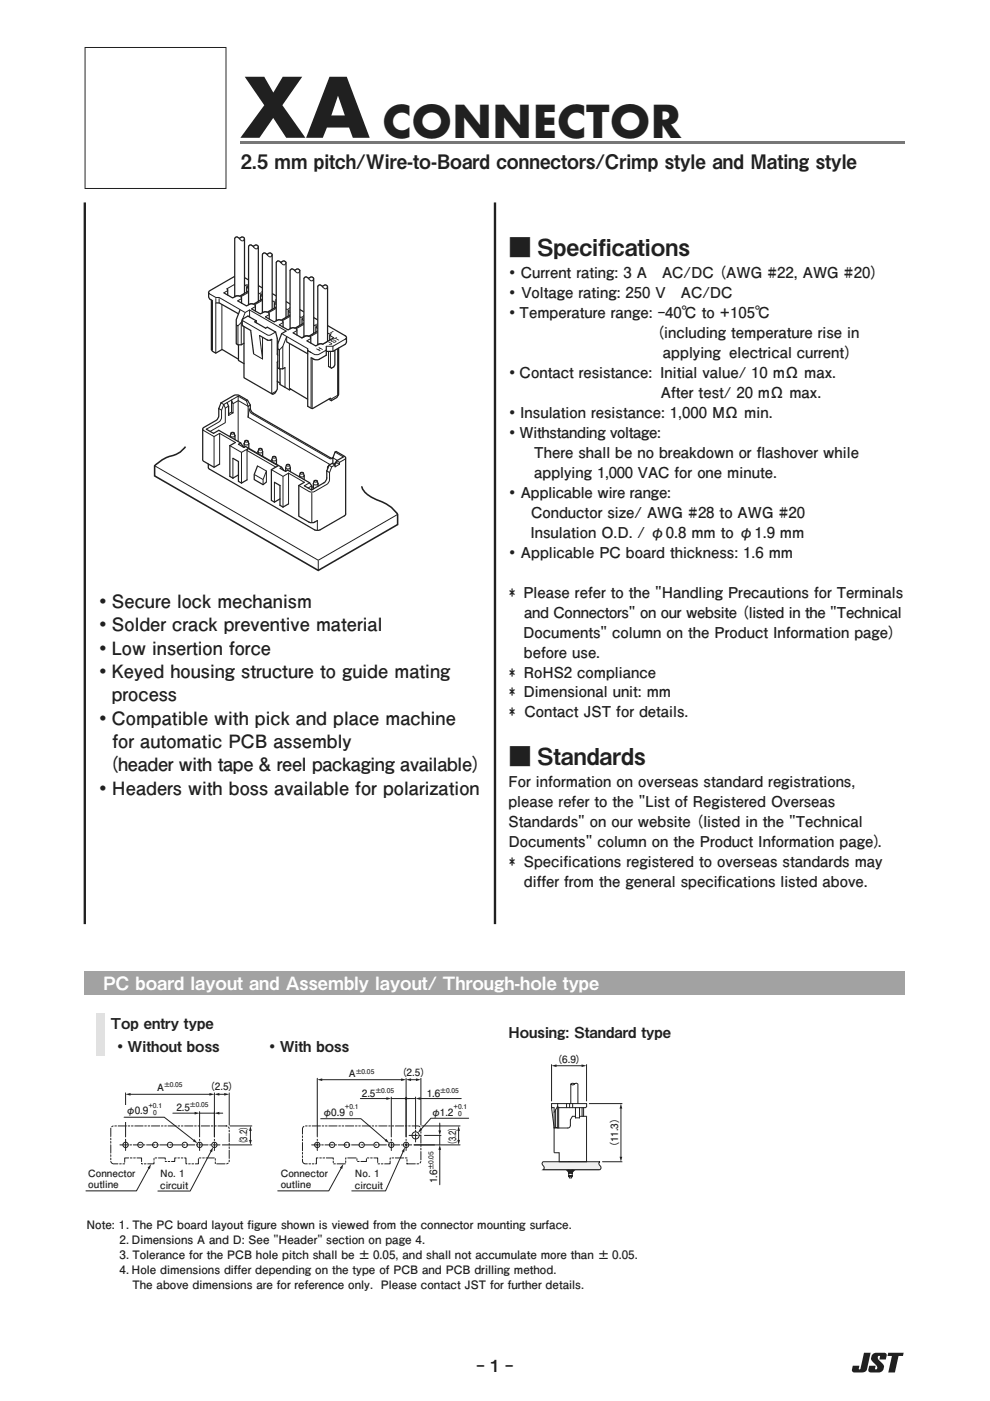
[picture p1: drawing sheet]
<svg xmlns="http://www.w3.org/2000/svg" width="210mm" height="297mm" viewBox="0 0 210 297" stroke-linecap="round" stroke-linejoin="round" font-family="sans-serif">
<g fill="#231f20">
<path d="M188.4 286.8h3.3l-.2 .7h-.9l-.8 3.5h-1.4l.8-3.5h-1z"/>
<path d="M183.3 286.8h1.4l-.8 3.6a.98 .98 0 0 1-1 .6h-1.7a.49 .49 0 0 1-.5-.6l.2-.8h1.4l-.1 .7h.2z"/>
<path d="M185.2 287l.6-.2h1.7a.5 .5 0 0 1 .6 .6l-.2 .8h-1.4l.1-.7a.47 .47 0 0 0-.5 .4 .47 .47 0 0 0 .4 .5l.2 .2a1.22 1.22 0 0 1 .8 1.3 1.22 1.22 0 0 1-1.1 1.1h-1.7a.5 .5 0 0 1-.5-.6l.2-.8h1.3l-.1 .7a.47 .47 0 0 0 .5-.4 .47 .47 0 0 0-.3-.5l-.3-.2a1.25 1.25 0 0 1-.3-2.2z"/>
</g>
<g fill="#fff">
<path d="M107.5 49.3h84.5v139.5h-84.5z" fill-rule="evenodd"/>
<path d="M29.5 48.8h61.2v74.7h-61.2z" fill-rule="evenodd"/>
</g>
<g fill="none" stroke="#231f20" stroke-width=".21">
<path d="M45.1 63.9v10.4M45.8 64.2v10.7M47.1 64.5v9.6M51.4 67.8l5.3 3.2h.7l1.1-.6M52.9 65.7v1.5M54 75.1l1.5 .9M54.3 68l-.3 .2M55 71.1l.7 5M59.9 70.8l.8 .5M60.8 72.5v-1.2l4.5 2.6M66 76v10.4M66.2 76v10.5"/>
<path d="M69.7 74.5v3.2"/>
</g>
<g fill="none" stroke="#231f20" stroke-width=".27">
<path d="M50 58.5l.6-.2 .6 .2 22.1 12.7M44.3 62.1v1l.8 .6M46.5 64.2l4.1 2.3M51.4 67.8l1.2-.8 1.7 1M51.5 69.1l1.7 1 .6 4.9M54 68.2l2.3 1.4 .4-.2 1.8 1M55 71.1l1.7 1M57.4 72.1h-.7M60.8 72.5l4.5 2.5M65.3 74.3v11.8M65.3 71.2l.2 .1M69.7 77.7l.4 .2"/>
<path d="M73.3 71.2l.2 .4M58.8 80.8l.6 .5M61.4 82.3l3.8 2.3M69.7 84.6l.6 .4"/>
</g>
<g fill="#231f20">
<path d="M67 68.7h.8l-.4-.2 .1-.1 .6 .3-1 .1v.2h.5l-.3 .1-.4-.2z"/>
<path d="M64 67.1l.2-.1a.52 .52 0 0 1 .9 0l-.2 .2-.1-.3h-.3l.1 .2-.4 .1 .4 .1-.2 .1-.4-.1z"/>
<path d="M57.9 63.8h.7l-.3-.2 .3-.2 .5 .1 .1 .2-.1 .1-.2-.3h-.3v.2l.3 .1-.5 .3z"/>
<path d="M52 60.4l1.1-.3 .2 .1-1 .2 .5 .2-.2 .1z"/>
<path d="M69.8 70.7l.8-.5 .2 .1-.6 .3 .2 .1-.1 .1z"/>
<path d="M61.2 65.5l.6-.1-.2-.1zM60.9 65.5l.8-.5 .2 .1-.2 .1 .4 .2-1 .2z"/>
<path d="M55.7 61.8l.1 .2 .2-.1zM55.2 62l.3 .2 .2-.1-.3-.1 .1-.2 .4-.1 .3 .2a.61 .61 0 0 1-.5 .4 .61 .61 0 0 1-.6-.3z"/>
</g>
<path d="M65.3 74v.3M65.5 71.3l-.6-.1-.9 .4M69.2 74.5h1.4M69.2 73.5v.7" fill="none" stroke="#231f20" stroke-width=".27"/>
<path d="M69.2 74.2l-1.5 .9-.6 .1-.5-.1-1.3-.8 .7 .4M73.5 71.6l-.2 .3-2.7 1.5h-1.4" fill="none" stroke="#231f20" stroke-width=".21"/>
<g fill="#231f20">
<path d="M67 74l.2-.1 .3 .2 .3-.2-.3-.2 .2-.1 .8 .5-.1 .1-.4-.2-.4 .2 .4 .2-.2 .1z"/>
<path d="M69.6 72.5l.1-.1 .8 .6-.6 .1-.2-.1 .5-.1z"/>
<path d="M70.1 72.2l.6-.2h.2l-.5 .2v.1l.7-.1 .3 .2-.2 .2-.5 .1-.1-.1 .4-.1 .1-.2a.76 .76 0 0 1-1-.1z"/>
<path d="M70.7 71.9l.7-.4h.1l-.2 .2 .7 .4-.2 .1-.7-.4-.3 .1z"/>
</g>
<g fill="none" stroke="#231f20" stroke-width=".21">
<path d="M44.3 62.1l1.5 1h.7l4.4 2.5M45.8 63.3v.8M46.5 63.3v.8M48.3 61.6l-.8 .5M50.1 68.9l.4 .2 .7-.7 .8-2.1 .9-.6 7.8 4.5M50.5 69.1v4M50.5 60v2.7M51.1 65.7l.8 .5M51.2 68.4v4.7M51.2 63.3l-.8 .5M51.3 60.5v2M51.6 60.4v2"/>
<path d="M52.3 61l.9 .4M52.6 60.8l-1-.6-.3 .2-.8-.5-2.4 1.3M53.4 61.7v2.7M54.2 65l-.9 .5M54.3 62.2v2M54.5 62.1v2M55.3 62.6l.8 .5M55.5 62.5l-1-.6-.2 .2-.9-.5-2.3 1.3M55.7 71.5v4.6M56.3 63.4v2.7M57.1 66.7l-.8 .5M57.2 63.9v2"/>
<path d="M57.4 63.8v2M57.6 72v11.5l1-.6M58.2 64.3l.8 .5M58.4 64.2l-1-.6-.2 .2-.9-.5-2.3 1.3M59.3 74.2v4M59.3 65.1v2.7M60 73.5v4.7M60 68.4l-.8 .5M60.1 65.6v2M60.4 65.5v2M60.4 77.9v4.2M60.8 71.3l-.8 2.2-.7 .7-.4-.2"/>
<path d="M61.1 66l.9 .5M61.4 65.9l-1-.6-.3 .2-.8-.5-2.4 1.3M61.4 72.9v9.4M62.2 66.8v2.7M63 70.1l-.8 .5M63.1 67.3v2M63.3 67.1v2.1M64.1 67.7l.8 .5M64.3 67.6l-1-.6-.2 .2-.9-.5-2.3 1.3M65.2 68.5v2.6M65.9 71.8l-.8 .5M66 69v2"/>
<path d="M66.2 68.8v2.1M67 69.4l.9 .5M67.2 69.3l-1-.6-.2 .2-.8-.5-2.4 1.3M68.1 70.2v2.6M68.4 60.8l.2-.2a.52 .52 0 0 1 .5-.2 .52 .52 0 0 1 .4 .4M68.5 60.8a.55 .55 0 0 0-.6-.4 .55 .55 0 0 0-.5 .4M68.9 70.7v2M69.2 70.5v2.1M69.9 71.1l.9 .5M70.1 74.5v3.4M70.2 71l-1-.6-.3 .1-.8-.4-2.4 1.3M70.6 73.4v1.1"/>
<path d="M71.6 74v9.8l-1.4 .8M70.1 84.4l.2 .6M71.6 83.8l.1 .1"/>
</g>
<g fill="none" stroke="#231f20" stroke-width=".27">
<path d="M50 58.5l-5.5 3.1-.2 .5M44.8 63.6v10.6l1 .7 1.3-.8 3.5 2.1M45.8 64.2h.7M48.1 61.3h.2v1.2M50.6 73.1v3.3l1.1 .7M50.9 65.7l-.8 2.1v5.1l.4 .2h.7l.5-.3M51.1 63h.1v1.2M51.4 67.9v1l.1 .2M51.8 69.2v10.9l6.1 3.5 .4-.3 .5-.8 .1-5.9M52.5 60.8l-.2 .2v.9M53.1 61.5l-2.3 1.3-.6-.1-.8 .5-1.9-1.1M54 64.6l.2 .1v1.2"/>
<path d="M54.3 68v.4M55.5 62.5l-.2 .1v1M56.1 63.2l-2.3 1.3-.7-.1-.8 .5-1.8-1.1M57 66.3l.1 .1v1.2M57.6 72l-.3 .2M58.4 64.2l-.2 .1v1M58.5 70.4l.3 1.3 .1 3.6M59 64.9l-2.3 1.3-.7-.1-.8 .5-1.8-1.1M59.4 78.2v3.3l2 1.2 .3-.2M59.9 68l.1 .1v1.2M60.7 70.2l-1 .5-.8 2.2v5.1l.4 .2h.7l.4-.3M61.3 65.9l-.2 .1v1"/>
<path d="M61.9 66.6l-2.3 1.3-.6-.1-.8 .5-1.9-1.1M62.8 69.7l.2 .1v1.2M64.3 67.6l-.2 .1v1M64.9 68.3l-2.3 1.3-.7-.1-.8 .5-1.8-1.1M65.8 71.4l.1 .1v1.2M67.2 69.3l-.2 .1v1M67.8 69.9l-2.3 1.4-.6-.1-.9 .4-1.8-1M69.2 74.2v1.1l-1.7 1a1.68 1.68 0 0 1-1.5-.5M70.1 71l-.2 .1v1M70.7 71.6l-2.3 1.4-.6-.1-.8 .4-1.9-1M71 74.3v3.1l-.2 .4-.5 .3-.2-.2M71.8 73.8v9.9l-.3 .6-1.2 .7"/>
<path d="M73.1 73l-2.5 1.5M73.5 71.6l-.1 1.1-.3 .3M70.1 84.4l-3.8 2.2-1-.5"/>
</g>
<path d="M57.6 72l-.3 .2" fill="none" stroke="#75777a" stroke-width=".21"/>
<path d="M67.5 60.6a.55 .55 0 0 1 .9 .2l.2-.2a.52 .52 0 0 1 .9 .2v11.6l-1.1 .6-.6-.1-.4 .2z" fill="#fff"/>
<path d="M67.5 60.6a.55 .55 0 0 1 .9 .2l.2-.2a.52 .52 0 0 1 .9 .2v11.6l-1.1 .6-.6-.1-.4 .2z" fill="none" stroke="#231f20" stroke-width=".27"/>
<path d="M65.5 59.1l.1-.2a.52 .52 0 0 1 .6-.1 .52 .52 0 0 1 .3 .3M65.5 59.1a.55 .55 0 0 0-.5-.4 .55 .55 0 0 0-.5 .4M68.4 60.8a.61 .61 0 0 0 1 .2v-.2" fill="none" stroke="#231f20" stroke-width=".21"/>
<path d="M64.5 58.9a.55 .55 0 0 1 1 .2l.1-.2a.52 .52 0 0 1 .9 .2v11.6l-1 .6-.6-.1-.4 .2z" fill="#fff"/>
<path d="M64.5 58.9a.55 .55 0 0 1 1 .2l.1-.2a.52 .52 0 0 1 .9 .2v11.6l-1 .6-.6-.1-.4 .2z" fill="none" stroke="#231f20" stroke-width=".27"/>
<path d="M62.5 57.4l.2-.2a.52 .52 0 0 1 .5-.1 .52 .52 0 0 1 .4 .4M62.6 57.4a.55 .55 0 0 0-.5-.4 .55 .55 0 0 0-.6 .5M65.5 59.1a.61 .61 0 0 0 .9 .2l.1-.2" fill="none" stroke="#231f20" stroke-width=".21"/>
<path d="M61.6 57.2a.55 .55 0 0 1 .9 .2l.2-.2a.52 .52 0 0 1 .9 .3v11.5l-1 .6-.7-.1-.4 .2z" fill="#fff"/>
<path d="M61.6 57.2a.55 .55 0 0 1 .9 .2l.2-.2a.52 .52 0 0 1 .9 .3v11.5l-1 .6-.7-.1-.4 .2z" fill="none" stroke="#231f20" stroke-width=".27"/>
<path d="M59.6 55.7l.2-.2a.52 .52 0 0 1 .5-.1 .52 .52 0 0 1 .4 .4M59.7 55.7a.55 .55 0 0 0-.6-.4 .55 .55 0 0 0-.5 .5M62.5 57.4a.61 .61 0 0 0 1 .2v-.2" fill="none" stroke="#231f20" stroke-width=".21"/>
<path d="M58.7 55.5a.55 .55 0 0 1 .9 .2l.2-.2a.52 .52 0 0 1 .9 .3v11.5l-1.1 .6-.6-.1-.4 .2z" fill="#fff"/>
<path d="M58.7 55.5a.55 .55 0 0 1 .9 .2l.2-.2a.52 .52 0 0 1 .9 .3v11.5l-1.1 .6-.6-.1-.4 .2z" fill="none" stroke="#231f20" stroke-width=".27"/>
<path d="M56.7 54l.1-.2a.52 .52 0 0 1 .6-.1 .52 .52 0 0 1 .3 .4M56.7 54a.55 .55 0 0 0-.5-.4 .55 .55 0 0 0-.5 .5M59.6 55.7a.61 .61 0 0 0 1 .3v-.3" fill="none" stroke="#231f20" stroke-width=".21"/>
<path d="M55.7 53.8a.55 .55 0 0 1 1 .2l.1-.2a.52 .52 0 0 1 .9 .3v11.5l-1 .6-.7-.1-.3 .2z" fill="#fff"/>
<path d="M55.7 53.8a.55 .55 0 0 1 1 .2l.1-.2a.52 .52 0 0 1 .9 .3v11.5l-1 .6-.7-.1-.3 .2z" fill="none" stroke="#231f20" stroke-width=".27"/>
<path d="M53.7 52.3l.2-.2a.52 .52 0 0 1 .5-.1 .52 .52 0 0 1 .4 .4M53.8 52.4a.55 .55 0 0 0-.6-.5 .55 .55 0 0 0-.5 .5M56.7 54a.61 .61 0 0 0 .9 .3l.1-.3" fill="none" stroke="#231f20" stroke-width=".21"/>
<path d="M52.8 52.2a.55 .55 0 0 1 .9 .1l.2-.2a.52 .52 0 0 1 .9 .3v11.5l-1 .6-.7-.1-.4 .2z" fill="#fff"/>
<path d="M52.8 52.2a.55 .55 0 0 1 .9 .1l.2-.2a.52 .52 0 0 1 .9 .3v11.5l-1 .6-.7-.1-.4 .2z" fill="none" stroke="#231f20" stroke-width=".27"/>
<path d="M50.8 50.6l.2-.2a.52 .52 0 0 1 .5-.1 .52 .52 0 0 1 .4 .4M50.8 50.7a.55 .55 0 0 0-.5-.5 .55 .55 0 0 0-.5 .5M53.7 52.3a.61 .61 0 0 0 1 .3v-.2" fill="none" stroke="#231f20" stroke-width=".21"/>
<path d="M49.8 50.5a.55 .55 0 0 1 1 .1l.2-.2a.52 .52 0 0 1 .9 .3v11.5l-1.1 .6-.6-.1-.4 .2z" fill="#fff"/>
<g fill="none" stroke="#231f20" stroke-width=".27">
<path d="M49.8 50.5a.55 .55 0 0 1 1 .1l.2-.2a.52 .52 0 0 1 .9 .3v11.5l-1.1 .6-.6-.1-.4 .2zM43.8 91l1.5 .9 1.1-.7 4.6 2.7 .5 .7-.1 .1M48.2 85.4l.3 .7v2M48.8 92.6l.2-.8 .6-.1a1.54 1.54 0 0 1 .2 1.5M49.4 97.2l1.2 .6v4.3l.6 .3 1.2-.7M49.6 83.9l-2.7 1.5-.5 1.2v1.5l-.4 .9-3 1.9v6.7l2.4 1.5 1.2-.7M49.6 83.9l.6-.2a3.9 3.9 0 0 1 2.9 2.2 1.63 1.63 0 0 0 .6 1.7l16.4 9.5h.5M49.9 93.8l-1.1 .7v6.5l.6 .4 1.2-.7M50.6 94.2l1.1 .7 .4-.2 7.6 4.4 .5 .6M51.8 94.8a1.53 1.53 0 0 1 .2-1.4l.6 .1 .2 .6v.9M54.6 98.8l-.7 1.8v1.1l1.9 1.1 .6-.6M54.9 95.3l.2-.2 .4 .1 .2 .6v.9"/>
<path d="M54.9 95.2l-.2 1M57.8 96.9l.3-.1 .4 .1 .1 .5v1M57.8 96.9l-.1 1M59 98.8l-1.4 .8v6.5l.6 .4 1.2-.7M59.4 99.3l1.2 .7 .4-.3 4.7 2.7 .4 .6v.8M60.8 98.6l.2-.1h.3a1.55 1.55 0 0 1 .3 1.5M60.8 98.6l-.2 1.3M69.8 98.6l.7-.4 .6 .4v.4M69.8 98.6l-.3 .4v.4M69.8 98.6l-.5 1.2v1.8l-.4 .6-2.8 1.7-1.5-.9M70.6 98.3v-1.2l.5-1.2 .2-.2 1.9 1.2 .1 12.2-5.4 3.2-.6 .2-.6-.2-22.3-12.8-.2-.4v-.7M71.4 98.1l-.6 .3"/>
<path d="M72.8 96.9l-1.4 .8-.4 .7M58.2 102.3l1.2 .6v4.2l.6 .4 1.2-.7M63.7 100.3l-.2 .8M64.3 100.3l.2 1.4M64.4 100.3l-.5-.1-.2 .1M64.6 102.3l-1.2 .6v6.6l2.4 1.3a1.71 1.71 0 0 0 1.5-.4M66.5 102.5v1.1M66.6 102l.3-.2 .3 .1a1.2 1.2 0 0 1 .3 1.2M66.6 102l-.1 .5"/>
</g>
<g fill="none" stroke="#231f20" stroke-width=".21">
<path d="M50.8 50.6a.61 .61 0 0 0 1 .3v-.2M32.8 98.8l34.7 20M43 91l.2 .3 2.2 1.3 1.2-.7 3.3 1.9M45.4 92.6v6.5M46.4 86.6l.6 .4M46.6 91.9v6.5M46.9 85.4l.6 .4M47 87v1.5l-.4 .8-2.8 1.7M47.5 85.8l.3 .7M47.5 85.8l-.5 1.2M48.5 86.1l-.7 .4v3.1l-3.2 1.9M48.8 94.5l2.4 1.4 1.4-.8"/>
<path d="M49.1 87.4l-.6 .3M49.1 87.4l.3 .1M49.4 97.2v4.2M49.4 87.5l-.9 .6M49.4 85.6l1.2-.7 2 1.2M49.4 85.6v1.9M49.4 85.6l-.3-.8v2.6M49.7 91.9l-.3 .1-.4-.1M49.8 92.4l-.3 .2h-.5l-.2-.2M50.5 84v9.6M50.5 84l1.8 1M50.5 84l-3 1.8"/>
<path d="M51 93.9l-.4 .3M51.2 95.9v6.5M51.5 94.6v.1M52.3 85l.3 1.1M52.4 95.5v6.2M52.4 95.5l6.1 3.5M52.5 84.9l-.2 .1M52.6 93.6l-.2 .1-.5-.1M52.6 95.1l-.2 .4M52.6 95.1l6.4 3.7M52.6 86.1v2.3M52.8 94.1l-.4 .2h-.5l-.1-.2"/>
<path d="M53.1 85.9l-.5 .2M54.8 98.9l1.6 .9M55.5 95.2l-.2 .2-.4-.1M55.7 95.7l-.4 .3h-.4l-.2-.2M57.6 99.6l2.4 1.4 1.2-.7M58.5 96.9l-.3 .2-.4-.2M58.6 97.4l-.3 .3h-.5l-.1-.2M59.7 99.1l-.3 .2M61.4 98.6l-.2 .2-.4-.2M61.6 99.1l-.4 .3h-.5l-.1-.3M69.3 99.8l.6 .4M69.8 98.6l.6 .4"/>
<path d="M71.1 98.6l-.7 .4-.5 1.2v1.5l-.4 .8-2.8 1.7-.9 .1-2.4-1.4M71.1 95.9l1.7 1M71.4 97.7l.6 .3M71.4 98.1l.6 .3M71.5 97.6l-.9-.5-.3 .2-.4-.1-16.4-9.5-.5-.4-.1-.6-.3 1.8 17.4 10M73.3 97.1l-.2 .3-1.1 .6v.4l-.9 .6M54.1 100.7l1.6 .9M56.5 102.2v-2.3l-.7 1.8v1.1M58.2 102.3v4.2M60 101v6.5M61.2 100.3v6.5M61.2 100.3l3.4 2"/>
<path d="M64.4 100.3l-.3 .2-.4-.2M64.5 100.8l-.4 .3-.4-.1-.2-.2M65.7 102.4l-1.1 .6M66.1 103l-.7 .5M66.1 104.5v6.2M66.1 103.2l.4 .2M67.3 102l-.3 .2-.4-.2M67.3 110.4v1.9M67.5 102.5l-.4 .3-.5-.1-.1-.2M67.5 118.8v2.1M84.3 109.1l-16.8 9.7"/>
</g>
<path d="M39.3 94.7a5.3 5.3 0 0 1-3.8 2.2l-1.3 .8-1.4 1.1v2.1l34.7 20 16.8-9.7v-2.1l-.2-.4a7.4 7.4 0 0 0-3.6-2.5 6.6 6.6 0 0 1-3.6-2.5l-.2-.6" fill="none" stroke="#231f20" stroke-width=".33"/>
<path d="M18 42.9v153M105 42.9v153" fill="none" stroke="#231f20" stroke-width=".5"/>
<path d="M18 10.1h29.9v29.9h-29.9z" fill-rule="evenodd" fill="#fff"/>
<path d="M18 10.1h29.9v29.9h-29.9z" fill="none" stroke="#231f20" stroke-width=".21"/>
<path d="M51 30h141v.6h-141z" fill="#737477"/>
<path d="M18 205.9h174v5h-174z" fill="#a0a2a5"/>
<path d="M18.2 226h91.8v28.9h-91.8z" fill-rule="evenodd" fill="#fff"/>
<path d="M26.6 231.7v9.3" fill="none" stroke="#231f20" stroke-width=".21"/>
<path d="M23.8 234.3h6.2v3.4h-6.2z" fill="#fff"/>
<path d="M25.4 242.7h21.3M42.3 243.9v-2.4M45.5 243.9v-2.4M66.1 242.7h21.2M67.3 243.9v-2.4M83 243.9v-2.4M86.1 243.9v-2.4M86.8 240.7h2.7M88.1 242.1v-2.8" fill="none" stroke="#231f20" stroke-width=".21" stroke-dasharray="1.8 .4 .4 .4"/>
<path d="M26.6 243.9v-2.4" fill="none" stroke="#231f20" stroke-width=".21" stroke-dasharray="4.5 .9 .9 .9"/>
<g fill="none" stroke="#231f20" stroke-width=".21">
<circle cx="26.6" cy="242.7" r=".57"/>
<circle cx="29.8" cy="242.7" r=".57"/>
<circle cx="32.9" cy="242.7" r=".57"/>
<circle cx="36.1" cy="242.7" r=".57"/>
<circle cx="39.2" cy="242.7" r=".57"/>
<circle cx="42.3" cy="242.7" r=".57"/>
<circle cx="45.5" cy="242.7" r=".57"/>
<circle cx="67.3" cy="242.7" r=".57"/>
<circle cx="70.4" cy="242.7" r=".57"/>
<circle cx="73.6" cy="242.7" r=".57"/>
<circle cx="76.7" cy="242.7" r=".57"/>
<circle cx="79.9" cy="242.7" r=".57"/>
<circle cx="83" cy="242.7" r=".57"/>
<circle cx="86.1" cy="242.7" r=".57"/>
<circle cx="88.1" cy="240.7" r=".75"/>
</g>
<circle cx="86.1" cy="232.9" r=".29" fill="#231f20"/>
<path d="M68.2 228.9h17.1M86.5 232.9h.4" fill="none" stroke="#231f20" stroke-width=".21"/>
<g fill="#231f20">
<path d="M67.3 228.9l1-.3v.6z"/>
<path d="M85.1 228.6l1 .3-1 .3z"/>
</g>
<path d="M67.3 228.6v12.4M99.4 237.1h-8l-2.2 2.4" fill="none" stroke="#231f20" stroke-width=".21"/>
<path d="M89.1 239.2l.5 .4-1 .6z" fill="#231f20"/>
<path d="M76.4 232.9h5.7M83 232.9h3.1M83 232.6v8.4M86.1 232.6v8.4M88.1 232.6v6.7" fill="none" stroke="#231f20" stroke-width=".21"/>
<path d="M81.9 232.6l1.1 .3-1.1 .3z" fill="#231f20"/>
<path d="M89 232.9h8.8" fill="none" stroke="#231f20" stroke-width=".21"/>
<path d="M88.1 232.9l1.1-.3v.6z" fill="#231f20"/>
<path d="M86.1 232.9h2M85.6 244l-3.8 8.5h-7.2" fill="none" stroke="#231f20" stroke-width=".21"/>
<path d="M85.9 243.3l-.2 1-.5-.2z" fill="#231f20"/>
<path d="M68 237.2h8.6l5.3 4.6" fill="none" stroke="#231f20" stroke-width=".21"/>
<path d="M82 241.5l.6 .9-1-.5z" fill="#231f20"/>
<path d="M36.7 236h4.8M42.3 236h3.2M42.3 235.7v5.3M45.5 235.7v5.3" fill="none" stroke="#231f20" stroke-width=".21"/>
<path d="M41.3 235.7l1 .3-1 .3z" fill="#231f20"/>
<path d="M46.3 236h.9" fill="none" stroke="#231f20" stroke-width=".21"/>
<path d="M45.5 236l1-.3v.6z" fill="#231f20"/>
<path d="M27.5 232h17.1" fill="none" stroke="#231f20" stroke-width=".21"/>
<g fill="#231f20">
<path d="M26.6 232l1.1-.3v.6z"/>
<path d="M44.4 231.7l1.1 .3-1.1 .3z"/>
</g>
<path d="M44.8 244l-4.5 8.5h-6.8" fill="none" stroke="#231f20" stroke-width=".21"/>
<path d="M45.2 243.2l-.2 1.1-.5-.3z" fill="#231f20"/>
<path d="M31.6 247.5l-2.7 5h-10.7" fill="none" stroke="#231f20" stroke-width=".21"/>
<path d="M32.1 246.8l-.3 1-.5-.2z" fill="#231f20"/>
<path d="M26.3 236.9h8.5l6.4 5" fill="none" stroke="#231f20" stroke-width=".21"/>
<path d="M41.2 241.5l.7 .9-1-.4z" fill="#231f20"/>
<path d="M48.8 238.7h4.6M53.1 239.6v2.3M47.2 242.7h6.2" fill="none" stroke="#231f20" stroke-width=".21"/>
<g fill="#231f20">
<path d="M52.8 241.7h.6l-.3 1z"/>
<path d="M53.1 238.7l.3 1.1h-.6z"/>
</g>
<path d="M97.3 239.6v2.3" fill="none" stroke="#231f20" stroke-width=".21"/>
<g fill="#231f20">
<path d="M97 241.7h.6l-.3 1z"/>
<path d="M97.3 238.7l.3 1.1h-.6z"/>
</g>
<path d="M89.4 238.7h8.2M87.8 242.7h9.8M90 240.7h3.5M93.3 240.7v2M93.3 243.6v7.6" fill="none" stroke="#231f20" stroke-width=".21"/>
<path d="M93.3 242.7l.3 1.1h-.6z" fill="#231f20"/>
<path d="M93.3 238.1v1.8" fill="none" stroke="#231f20" stroke-width=".21"/>
<path d="M93 239.7h.6l-.3 1z" fill="#231f20"/>
<path d="M46.3 232h1.5" fill="none" stroke="#231f20" stroke-width=".21"/>
<g fill="#231f20">
<path d="M45.5 232l1-.3v.6z"/>
<path d="M47.6 231.7l1 .3-1 .3z"/>
</g>
<path d="M45.5 231.7v9.3M48.6 231.7v6.8M87 228.9h1.4" fill="none" stroke="#231f20" stroke-width=".21"/>
<g fill="#231f20">
<path d="M86.1 228.9l1.1-.3v.6z"/>
<path d="M88.2 228.6l1.1 .3-1.1 .3z"/>
</g>
<path d="M86.1 228.6v12.4M89.3 228.6v9.9M72.4 247.5l-2.7 5h-10.8" fill="none" stroke="#231f20" stroke-width=".21"/>
<path d="M23.7 238.9l.4-.2h23.9a.63 .63 0 0 1 .6 .6v6.8a.63 .63 0 0 1-.6 .7h-2.3v-1.3h-3.6v1.3h-2.7v-1.3h-2.3v.8h-2v-.8h-2.4v1.3h-2.7v-1.3h-3.6v1.3h-2.3a.63 .63 0 0 1-.6-.7v-6.8zM86.3 246.8h2.3a.63 .63 0 0 0 .7-.7v-6.8a.63 .63 0 0 0-.7-.6h-23.8a.63 .63 0 0 0-.6 .6v6.8a.63 .63 0 0 0 .6 .7h2.3v-1.3h3.6v1.3h2.6v-1.3h2.4v.8h2v-.8h2.4v1.3h2.6v-1.3h3.6v1.3" fill="none" stroke="#231f20" stroke-width=".21" stroke-dasharray="1.8 .4 .4 .4 .4 .4"/>
<path d="M72.8 246.8l-.2 1-.5-.2z" fill="#231f20"/>
<path d="M20.5 214.9h1.7v9h-1.7z" fill-rule="evenodd" fill="#dcdddf"/>
<g fill="#fff">
<path d="M24.3 219.9h26.7v4.9h-26.7z" fill-rule="evenodd"/>
<path d="M56.6 219.9h26.8v4.7h-26.8z" fill-rule="evenodd"/>
<path d="M113.8 221.2h24.5v29.8h-24.5z" fill-rule="evenodd"/>
</g>
<path d="M117 225.7v7.8M117.8 226h5.7M124.4 225.7v7.8" fill="none" stroke="#231f20" stroke-width=".21"/>
<g fill="#231f20">
<path d="M117 226l1-.3v.5z"/>
<path d="M123.4 225.7l1 .3-1 .2z"/>
</g>
<path d="M124.9 234h7.1M131.7 234.8v10.7M127.7 246.3h4.3" fill="none" stroke="#231f20" stroke-width=".21"/>
<g fill="#231f20">
<path d="M131.7 234l.3 1h-.6z"/>
<path d="M131.4 245.3h.6l-.3 1z"/>
</g>
<path d="M120.6 247.5v1.4l-.2-.7zM120.6 249.3h.8l-.2 .4h-.4zM120.6 246.3h.8v3h-.8zM121.4 247.5l.2 .7-.2 .7z" fill="none" stroke="#231f20" stroke-width=".21"/>
<path d="M115.1 246.4l12.2-.1-.3 .5 .5 .7v.3l-.2 .2h-12.1l.2-.5-.4-.7z" fill="#f0f0f1"/>
<path d="M115.1 246.4l12.2-.1-.3 .5 .5 .7v.3l-.2 .2h-12.1l.2-.5-.4-.7z" fill="none" stroke="#231f20" stroke-width=".21"/>
<path d="M115.1 248.1l12.2-.1-5.2 .1-.6 .5-.1 .3h-.8l-.1-.3-.5-.5z" fill="#231f20"/>
<g fill="none" stroke="#231f20" stroke-width=".21">
<path d="M117 234.6l.2 .2h.3v9.5M117.5 235.9l.8-1.4 .3 .3h5.5l.3-.1v-.7h-7.4l.5 5.1h.8M117.8 235.3v3.8M118.3 234v5.2M118.5 234.8v4.4M120.2 234v.8M120.8 234v.8M121.1 229.9v4.1M121.5 234v.8M121.9 229.8l-.7-.1-.1 .2a.73 .73 0 0 0 1-.2l.5 .2v4.1M122.1 236.7h-.7l-.4 .7v1.2l-.3 .5-3.2 .1M122.1 234.8v2.2h.8v-2.2"/>
<path d="M123 236.7h1.4M123.5 234.8v1.9M123.8 234.8v1.9M124.4 236.7v9.6h-5.8v-1.9h-1.1"/>
</g>
<path d="M107.5 217h58.8v4.1h-58.8z" fill-rule="evenodd" fill="#fff"/>
<text font-size="19.4" fill="#231f20" x="51" y="29.2">XA</text>
<text font-size="10.6" fill="#231f20" x="81" y="29.2">CONNECTOR</text>
<g font-size="4.9" fill="#231f20">
<text x="107.8" y="54.2">■ Specifications</text>
<text x="107.8" y="162.2">■ Standards</text>
</g>
<text font-size="4.2" fill="#231f20" x="51.1" y="35.9">2.5 mm pitch/Wire-to-Board connectors/Crimp style and Mating style</text>
<g font-size="3.9" fill="#231f20">
<text x="19.9" y="128.9">・Secure lock mechanism</text>
<text x="19.9" y="133.9">・Solder crack preventive material</text>
<text x="19.9" y="138.8">・Low insertion force</text>
<text x="19.9" y="143.8">・Keyed housing structure to guide mating</text>
<text x="23.7" y="148.7">process</text>
<text x="19.9" y="153.6">・Compatible with pick and place machine</text>
<text x="23.9" y="158.6">for automatic PCB assembly</text>
<text x="23.2" y="163.5">(header with tape &amp; reel packaging available)</text>
<text x="19.9" y="168.5">・Headers with boss available for polarization</text>
</g>
<text font-size="3.9" fill="#fff" x="18" y="209.9">PC board layout and Assembly layout/ Through-hole type</text>
<text font-size="3.5" fill="#231f20" x="101.1" y="291">- 1 -</text>
<g font-size="3.2" fill="#231f20">
<text x="107" y="59">・ Current rating: 3 A　AC/DC (AWG #22, AWG #20)</text>
<text x="107" y="63.2">・ Voltage rating: 250 V　AC/DC</text>
<text x="107" y="67.5">・Temperature range: -40℃ to +105℃</text>
<text x="139.3" y="71.7">(including temperature rise in</text>
<text x="140.6" y="75.9">applying electrical current)</text>
<text x="107" y="80.2">・Contact resistance: Initial value/ 10 mΩ max.</text>
<text x="107" y="88.6">・ Insulation resistance: 1,000 MΩ min.</text>
<text x="140.2" y="84.4">After test/ 20 mΩ max.</text>
<text x="107" y="92.9">・Withstanding voltage:</text>
<text x="113.3" y="101.3">applying 1,000 VAC for one minute.</text>
<text x="113.3" y="97.1">There shall be no breakdown or flashover while</text>
<text x="107" y="105.6">・ Applicable wire range:</text>
<text x="112.6" y="109.8">Conductor size/ AWG #28 to AWG #20</text>
<text x="107" y="118.3">・ Applicable PC board thickness: 1.6 mm</text>
<text x="112.5" y="114">Insulation O.D. / φ0.8 mm to φ1.9 mm</text>
<text x="107.8" y="126.7">* Please refer to the &quot;Handling Precautions for Terminals</text>
<text x="111.2" y="131">and Connectors&quot; on our website (listed in the &quot;Technical</text>
<text x="111" y="135.2">Documents&quot; column on the Product Information page)</text>
<text x="107.8" y="143.6">* RoHS2 compliance</text>
<text x="111.1" y="139.4">before use.</text>
<text x="107.8" y="147.9">* Dimensional unit: mm</text>
<text x="107.8" y="152.1">* Contact JST for details.</text>
<text x="107.8" y="166.9">For information on overseas standard registrations,</text>
<text x="107.8" y="171.2">please refer to the &quot;List of Registered Overseas</text>
<text x="107.8" y="175.4">Standards&quot; on our website (listed in the &quot;Technical</text>
<text x="107.8" y="179.6">Documents&quot; column on the Product Information page).</text>
<text x="107.8" y="183.9">* Specifications registered to overseas standards may</text>
<text x="111.1" y="188.1">differ from the general specifications listed above.</text>
<text x="23.5" y="218.1">Top entry type</text>
<text x="107.8" y="220.2">Housing: Standard type</text>
<text x="23.9" y="223">・Without boss</text>
<text x="56.1" y="223.1">・With boss</text>
</g>
<g font-size="2.5" fill="#231f20">
<text x="18.3" y="260.5">Note: 1. The PC board layout figure shown is viewed from the connector mounting surface.</text>
<text x="25.3" y="263.7">2. Dimensions A and D: See &quot;Header&quot; section on page 4.</text>
<text x="25.3" y="266.9">3. Tolerance for the PCB hole pitch shall be ± 0.05, and shall not accumulate more than ± 0.05.</text>
<text x="25.4" y="270.1">4. Hole dimensions differ depending on the type of PCB and PCB drilling method.</text>
<text x="28.1" y="273.2">The above dimensions are for reference only. Please contact JST for further details.</text>
</g>
<g font-size="2.1" fill="#231f20">
<text x="118.2" y="225.4">(6.9)</text>
<text x="33.4" y="231.3">A</text>
<text x="44.5" y="231.1">(2.5)</text>
<text x="74" y="228.4">A</text>
<text x="76.7" y="232.6">2.5</text>
<text x="85.2" y="228.2">(2.5)</text>
<text x="90.5" y="232.6">1.6</text>
<text x="26.7" y="236.3">φ0.9</text>
<text x="37.4" y="235.5">2.5</text>
<text x="68.4" y="236.5">φ0.9</text>
<text x="91.4" y="236.6">φ1.2</text>
<text x="52.4" y="242.6" transform="rotate(-90 52.4 242.6)">(3.2)</text>
<text x="96.7" y="242.7" transform="rotate(-90 96.7 242.7)">(3.2)</text>
<text x="131.1" y="243.2" transform="rotate(-90 131.1 243.2)">(11.3)</text>
<text x="18.7" y="249.5">Connector</text>
<text x="18.7" y="252">outline</text>
<text x="34" y="249.5">No. 1</text>
<text x="59.6" y="249.5">Connector</text>
<text x="59.6" y="252">outline</text>
<text x="75.3" y="249.5">No. 1</text>
<text x="92.7" y="250.9" transform="rotate(-90 92.7 250.9)">1.6</text>
<text x="34" y="252">circuit</text>
<text x="75.3" y="252">circuit</text>
</g>
<g font-size="1.4" fill="#231f20">
<text x="75.4" y="227.6">±0.05</text>
<text x="34.7" y="230.5">±0.05</text>
<text x="79.6" y="231.8">±0.05</text>
<text x="93.3" y="231.8">±0.05</text>
<text x="31.5" y="234.9">+0.1</text>
<text x="32.5" y="236.3">0</text>
<text x="40.2" y="234.7">±0.05</text>
<text x="73.2" y="235.2">+0.1</text>
<text x="74.2" y="236.6">0</text>
<text x="96.2" y="235.2">+0.1</text>
<text x="97.2" y="236.6">0</text>
<text x="92" y="248.1" transform="rotate(-90 92 248.1)">±0.05</text>
</g>
</svg>
